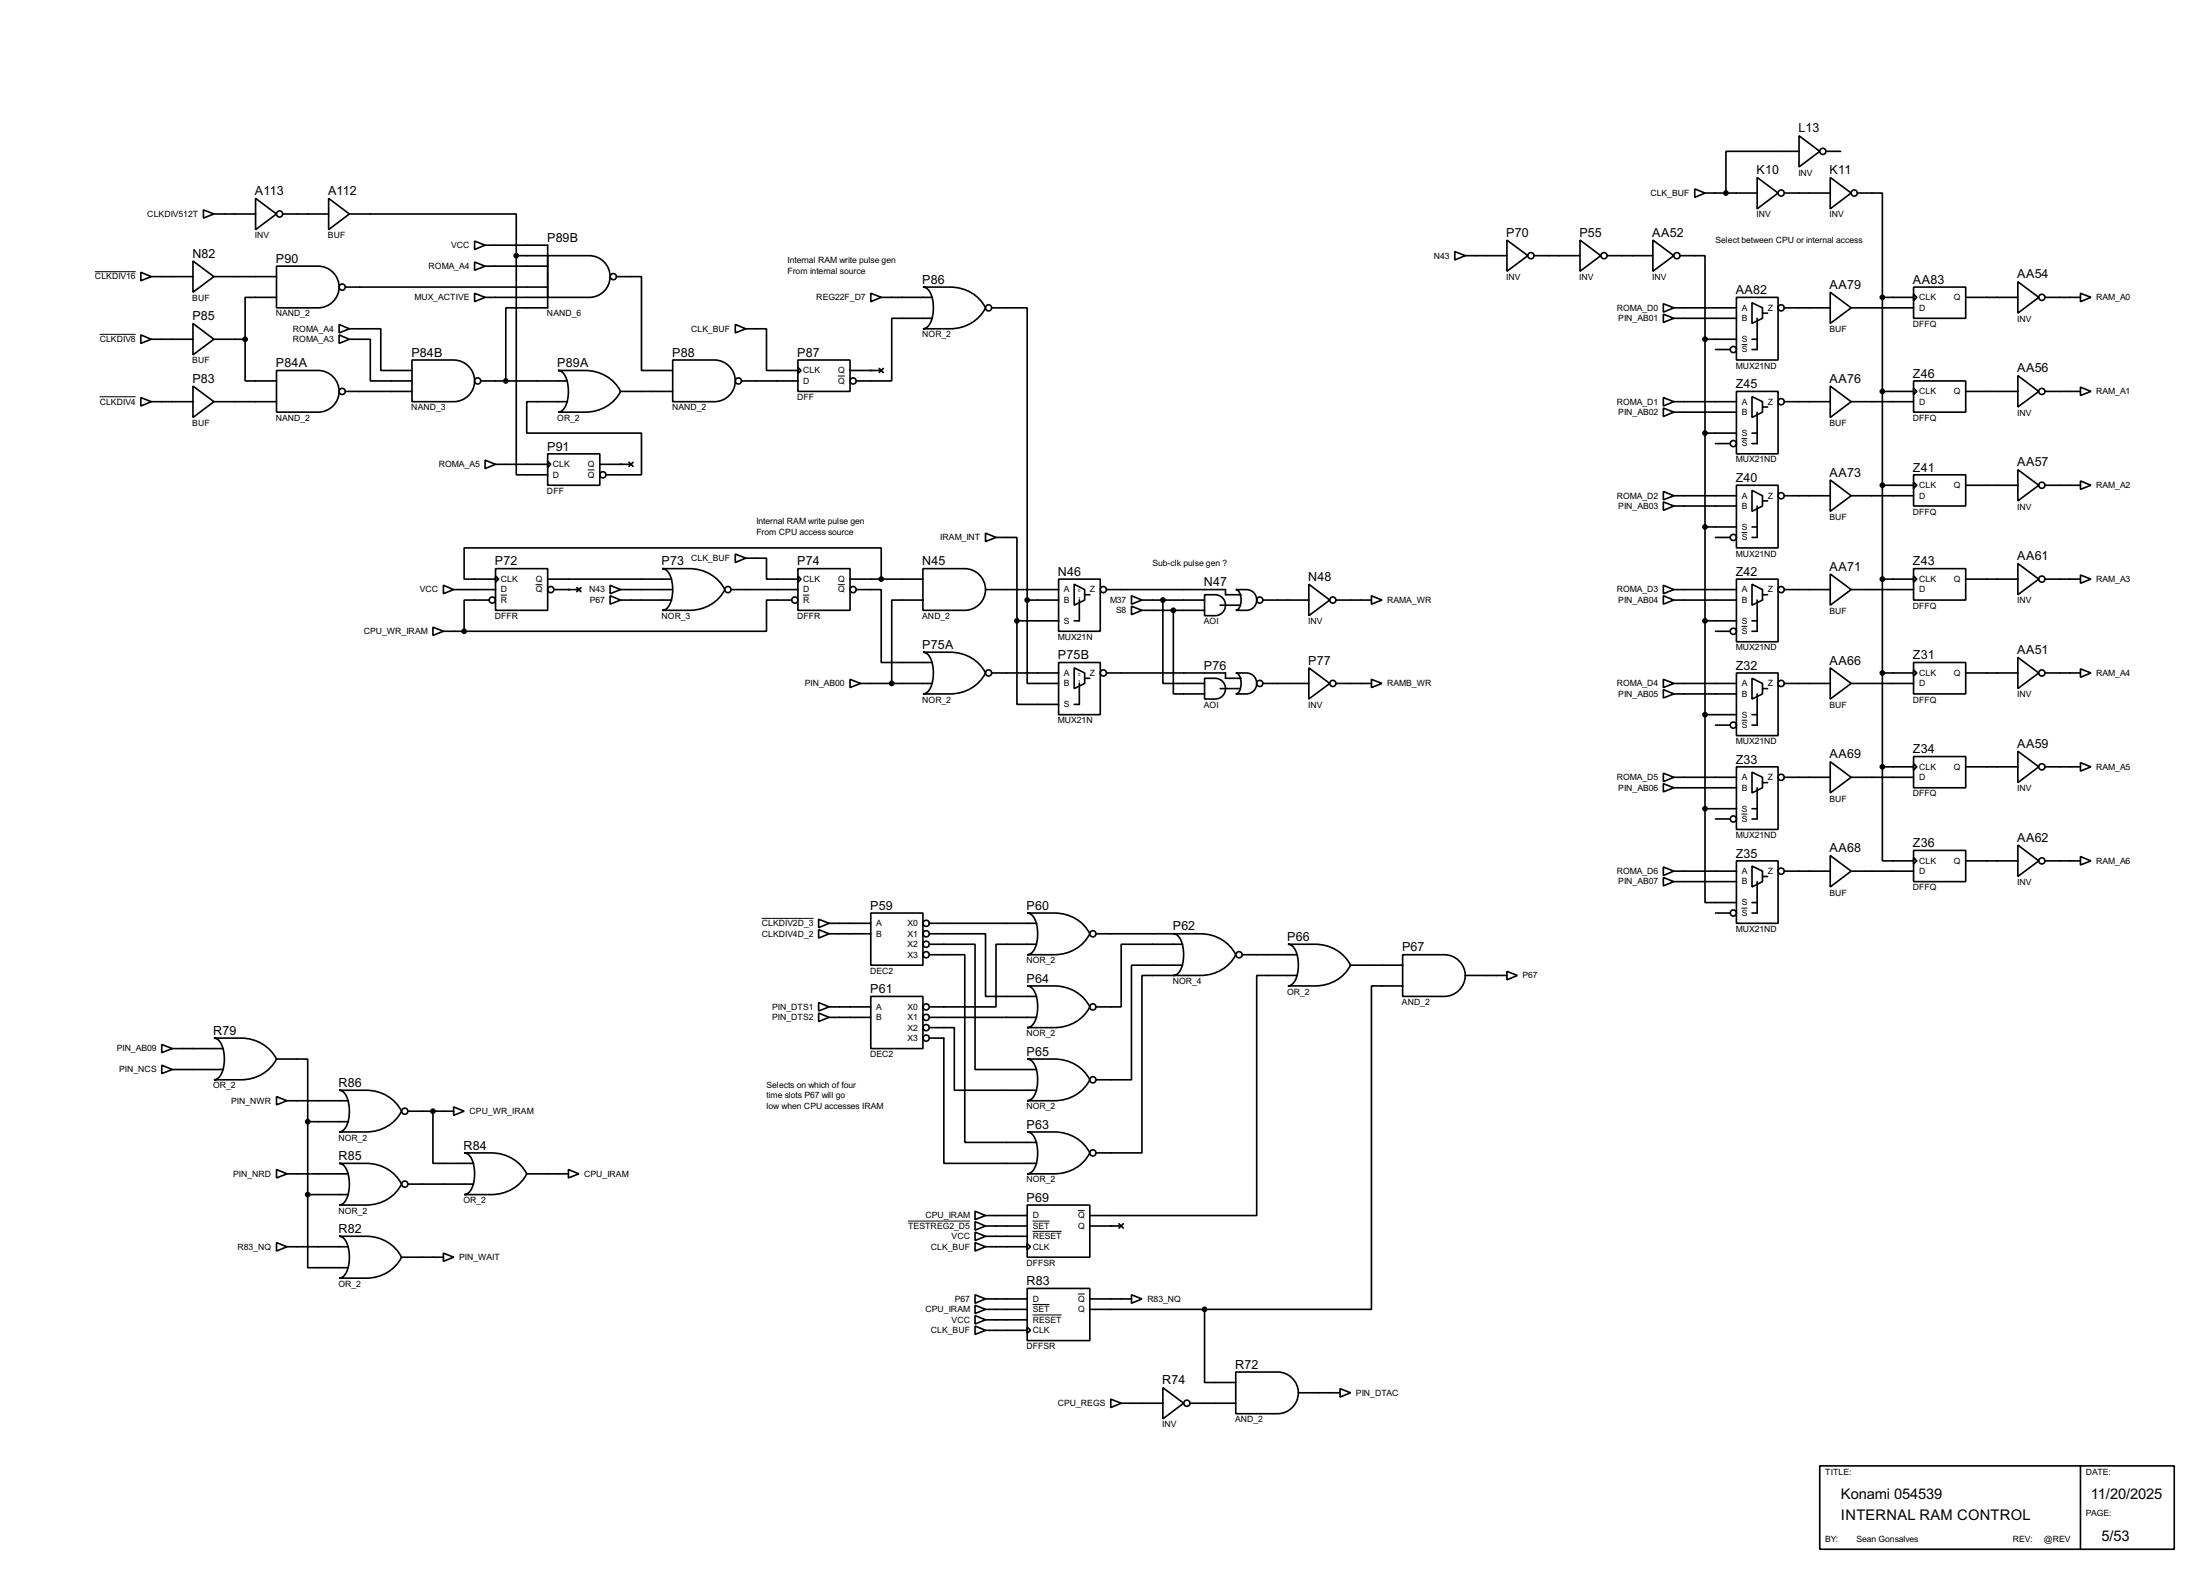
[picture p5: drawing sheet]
<svg xmlns="http://www.w3.org/2000/svg" width="536mm" height="383mm" viewBox="0 0 536 383" stroke-linecap="round" stroke-linejoin="round" font-family="sans-serif">
<g fill="none" stroke="#000" stroke-width=".4">
<path d="M438.2 33.1l5.1 3.8-5.1 3.8zM438.2 36.9h-17.8v10.1M444.8 36.9h3.6M49.6 51.1l2.5 1-2.5 1zM52.1 52.1h10.2M62.3 48.3l5.1 3.8-5.1 3.8zM68.9 52.1h11.2M80.1 48.3l5 3.8-5 3.8zM85.1 52.1h40.7v10.2M115.6 58.7l2.6 1-2.6 1.1zM118.2 59.7h15.2v15.3h-10.2v17.8M367.1 58.5l5.1 3.8-5.1 3.8z"/>
<path d="M384.9 58.5l5 3.8-5 3.8zM402.6 58.5l5.1 3.8-5.1 3.8zM412.8 46l2.5 1-2.5 1.1zM415.3 47h12.7M428 43.2l5.1 3.8-5.1 3.9zM434.6 47h11.2M445.8 43.2l5.1 3.8-5.1 3.9zM452.4 47h6.1v25.4M34.3 66.3l2.6 1.1-2.6 1zM36.9 67.4h10.1M47 63.6l5.1 3.8-5.1 3.8zM47 78.8l5.1 3.8-5.1 3.8z"/>
<path d="M52.1 67.4h15.3M67.4 64.8h10.1a5.1 5.1 0 0 1 5.1 5.1 5.1 5.1 0 0 1-5.1 5.1h-10.1zM67.4 72.4h-7.7v10.2M82.6 79l2.5 1.1-2.5 1zM84.1 69.9h49.3M115.6 71.4l2.6 1-2.6 1.1zM115.6 63.8l2.6 1-2.6 1zM118.2 72.4h15.2M118.2 64.8h15.2M125.8 62.3v53.3h7.6M125.8 62.3h7.6M133.4 62.3h10.2a5.1 5.1 0 0 1 5 5 5.1 5.1 0 0 1-5 5.1h-10.2z"/>
<path d="M150.2 67.4h6.1v22.8h7.6M179.1 79l2.6 1.1-2.6 1zM212.1 71.4l2.6 1-2.6 1.1zM214.7 72.4h12.4M224.8 69.9h6.6a9.5 9.5 0 0 1 8.7 5.1 9.5 9.5 0 0 1-8.7 5.1h-6.6a3.2 3.2 0 0 0 2.4-3.2 7.7 7.7 0 0 0-1.3-6.6zM227.1 77.5h-9.9v15.3h-8.6M241.6 75h8.6v71.1M354.4 61.3l2.5 1-2.5 1zM356.9 62.3h10.2M373.7 62.3h11.2M391.5 62.3h11.1M405.2 74l2.5 1-2.5 1z"/>
<path d="M405.2 76.5l2.5 1-2.5 1zM407.7 75h15.3M407.7 77.5h15.3M409.2 62.3h6.1v20.3M423 72.4h10.1v15.3h-10.1zM426.8 73.7l2.5 1.3v2.5l-2.5 1.3zM428 77.5v7.6h-1.2M429.3 76.3h1.3M434.6 75h11.2M445.8 71.2l5.1 3.8-5.1 3.8zM450.9 75h15.2M458.5 72.4h7.6"/>
<path d="M458.5 72.4v114.3M466.1 69.9h12.7v7.6h-12.7zM466.1 71.7l.8 .7-.8 .8zM478.8 72.4h12.7M491.5 68.6l5.1 3.8-5.1 3.9zM498.1 72.4h8.7M506.8 71.4l2.5 1-2.5 1.1zM34.3 81.6l2.6 1-2.6 1zM34.3 96.8l2.6 1-2.6 1.1zM36.9 97.8h10.1M36.9 82.6h10.1M47 94l5.1 3.8-5.1 3.9z"/>
<path d="M52.1 97.8h15.3M52.1 82.6h7.6M59.7 82.6v10.2h7.7M67.4 90.2h10.1a5.1 5.1 0 0 1 5.1 5.1 5.1 5.1 0 0 1-5.1 5.1h-10.1zM82.6 81.6l2.5 1-2.5 1zM84.1 95.3h16.3M85.1 80.1h7.7v10.1h7.6M85.1 82.6h5.1v10.2h10.2M100.4 87.7h10.1a5.1 5.1 0 0 1 5.1 5 5.1 5.1 0 0 1-5.1 5.1h-10.1zM117.1 92.8h21.1M135.9 90.2h6.6a9.5 9.5 0 0 1 8.7 5.1 9.5 9.5 0 0 1-8.7 5.1h-6.6a3.2 3.2 0 0 0 2.4-3.2 7.8 7.8 0 0 0-1.3-6.6zM138.2 97.8h-9.9v7.7h28v10.1h-8.7"/>
<path d="M151.2 95.3h12.7M163.9 87.7h10.1a5.1 5.1 0 0 1 5.1 5 5.1 5.1 0 0 1-5.1 5.1h-10.1zM180.6 92.8h13.8M181.7 80.1h5v10.1h7.7M194.4 87.7h12.7v7.6h-12.7zM194.4 89.5l.7 .7-.7 .8zM207.1 90.2h7.6M214.2 89.7l1 1M215.2 89.7l-1 1M405.2 96.8l2.5 1-2.5 1.1zM405.2 99.4l2.5 1-2.5 1zM407.7 97.8h15.3"/>
<path d="M415.3 82.6v114.3M415.3 82.6h7.7M417.9 85.1h3.5M423 95.3h10.1v15.2h-10.1zM426.8 96.6l2.5 1.2v2.6l-2.5 1.3zM426.8 82.6h1.2M429.3 99.1h1.3M434.6 97.8h11.2M445.8 94l5.1 3.8-5.1 3.9zM450.9 97.8h15.2M458.5 95.3h7.6M466.1 92.8h12.7v7.6h-12.7z"/>
<path d="M466.1 94.5l.8 .8-.8 .8zM478.8 95.3h12.7M491.5 91.5l5.1 3.8-5.1 3.8zM498.1 95.3h8.7M506.8 94.3l2.5 1-2.5 1zM118.2 112.1l2.5 1-2.5 1zM120.7 113.1h12.7M133.4 110.5h12.7v7.7h-12.7zM133.4 112.3l.8 .8-.8 .7zM146.1 113.1h7.6M153.2 112.6l1 1M154.2 112.6l-1 1"/>
<path d="M405.2 119.7l2.5 1-2.5 1zM407.7 100.4h15.3M415.3 105.5h7.7M417.9 108h3.5M423 118.2h10.1v15.2h-10.1zM426.8 119.4l2.5 1.3v2.5l-2.5 1.3zM426.8 105.5h1.2M428 100.4v7.6h-1.2M445.8 116.9l5.1 3.8-5.1 3.8zM458.5 118.2h7.6M466.1 115.6h12.7v7.6h-12.7zM466.1 117.4l.8 .8-.8 .7z"/>
<path d="M478.8 118.2h12.7M491.5 114.4l5.1 3.8-5.1 3.8zM498.1 118.2h8.7M506.8 117.1l2.5 1.1-2.5 1zM120.7 138.5h12.7v10.1h-12.7zM161.3 138.5h6.6a9.5 9.5 0 0 1 8.7 5.1 9.5 9.5 0 0 1-8.7 5h-6.6a3.1 3.1 0 0 0 2.4-3.1 7.8 7.8 0 0 0-1.3-6.6zM179.1 134.9l2.6 1-2.6 1.1zM181.7 135.9h5v5.1h7.7M194.4 138.5h12.7v10.1h-12.7zM224.8 138.5h10.2a5.1 5.1 0 0 1 5.1 5 5.1 5.1 0 0 1-5.1 5.1h-10.2zM240.1 129.8l2.5 1.1-2.5 1zM242.6 130.9h5.1v20.3"/>
<path d="M405.2 122.2l2.5 1-2.5 1.1zM407.7 120.7h15.3M407.7 123.2h15.3M415.3 128.3h7.7M417.9 130.9h3.5M426.8 128.3h1.2M428 123.2v7.7h-1.2M429.3 122h1.3M434.6 120.7h11.2M445.8 139.8l5.1 3.8-5.1 3.8zM450.9 120.7h15.2M466.1 138.5h12.7v7.6h-12.7z"/>
<path d="M491.5 137.2l5.1 3.8-5.1 3.8zM105.5 152.7l2.5 1-2.5 1zM108 142.5l2.5 1.1-2.5 1zM108 153.7h5.1M110.5 143.6h10.2M119.2 146.1h-6.1v7.6M120.7 140.3l.8 .7-.8 .8zM120.7 141h-7.6v-7.6h101.6v7.6M133.4 141h30.2M134.9 143.6h6.1M140.5 143.1l1 1M141.5 143.1l-1 1"/>
<path d="M148.6 142.5l2.6 1.1-2.6 1zM148.6 145.1l2.6 1-2.6 1zM151.2 143.6h12.4M151.2 146.1h12.4M178.1 143.6h16.3M192.8 146.1h-6.1v7.6h-73.6M194.4 140.3l.7 .7-.7 .8zM207.1 141h17.7M208.6 143.6h6.1v17.7h12.4M224.8 158.8h6.6a9.5 9.5 0 0 1 8.7 5.1 9.5 9.5 0 0 1-8.7 5.1h-6.6a3.2 3.2 0 0 0 2.4-3.2 7.7 7.7 0 0 0-1.3-6.6zM224.8 146.1h-7.6v20.3M240.1 143.6h17.8"/>
<path d="M247.7 151.2v20.3h10.2M247.7 151.2h10.2M250.2 146.1v20.3h7.7M250.2 146.1h7.7M257.9 141h10.1v12.7h-10.1zM261.7 142.3l2.5 1.3v2.5l-2.5 1.3zM262.9 146.1v5.1h-1.2M264.2 144.8h1.3M269.5 143.6h29v1.2h3.8M275.6 147.6l2.6 1-2.6 1.1zM275.6 145.1l2.6 1-2.6 1zM278.2 146.1h15.2"/>
<path d="M278.2 148.6h15.2M283.3 146.1v20.3h10.1M285.8 148.6v20.4h7.6M293.4 144.8a5.1 5.1 0 0 1 4.1 .5 2.55 2.55 0 0 1 .9 2.9 2.55 2.55 0 0 1-2.4 1.7h-2.6zM297.2 147.4h4.9M301 143.6a5.1 5.1 0 0 1 4.2 .5 2.53 2.53 0 0 1 .8 2.8 2.53 2.53 0 0 1-2.4 1.7h-2.6a2.18 2.18 0 0 0 1.3-2.5 2.21 2.21 0 0 0-1.3-2.5zM307.6 146.1h11.2M318.8 142.3l5.1 3.8-5.1 3.8zM325.4 146.1h8.7M334.1 145.1l2.5 1-2.5 1zM405.2 142.5l2.5 1.1-2.5 1zM405.2 145.1l2.5 1-2.5 1z"/>
<path d="M407.7 143.6h15.3M407.7 146.1h15.3M415.3 151.2h7.7M417.9 153.7h3.5M423 141h10.1v15.3h-10.1zM426.8 142.3l2.5 1.3v2.5l-2.5 1.3zM426.8 151.2h1.2M428 146.1v7.6h-1.2M429.3 144.8h1.3M434.6 143.6h11.2M450.9 143.6h15.2M458.5 141h7.6"/>
<path d="M466.1 140.3l.8 .7-.8 .8zM478.8 141h12.7M498.1 141h8.7M506.8 140l2.5 1-2.5 1zM207.1 165.4l2.5 1-2.5 1zM209.6 166.4h17.5M241.6 163.9h16.3M257.9 161.3h10.1v12.7h-10.1zM261.7 162.6l2.5 1.3v2.5l-2.5 1.3zM262.9 166.4v5.1h-1.2M264.2 165.2h1.3M269.5 163.9h29v1.3h3.8"/>
<path d="M293.4 165.2a5.1 5.1 0 0 1 4.1 .5 2.53 2.53 0 0 1 .9 2.8 2.53 2.53 0 0 1-2.4 1.7h-2.6zM297.2 167.7h4.9M301 163.9a5.1 5.1 0 0 1 4.2 .5 2.56 2.56 0 0 1 .8 2.8 2.56 2.56 0 0 1-2.4 1.8h-2.6a2.21 2.21 0 0 0 1.3-2.6 2.21 2.21 0 0 0-1.3-2.5zM307.6 166.4h11.2M318.8 162.6l5.1 3.8-5.1 3.8zM325.4 166.4h8.7M334.1 165.4l2.5 1-2.5 1zM405.2 165.4l2.5 1-2.5 1zM405.2 167.9l2.5 1.1-2.5 1zM407.7 166.4h15.3M407.7 169h15.3M415.3 174h7.7"/>
<path d="M417.9 176.6h3.5M423 163.9h10.1v15.2h-10.1zM426.8 165.2l2.5 1.2v2.6l-2.5 1.2zM426.8 174h1.2M428 169v7.6h-1.2M429.3 167.7h1.3M434.6 166.4h11.2M445.8 162.6l5.1 3.8-5.1 3.8zM450.9 166.4h15.2M458.5 163.9h7.6M466.1 161.3h12.7v7.7h-12.7zM466.1 163.1l.8 .8-.8 .7z"/>
<path d="M478.8 163.9h12.7M491.5 160.1l5.1 3.8-5.1 3.8zM498.1 163.9h8.7M506.8 162.9l2.5 1-2.5 1zM405.2 188.3l2.5 1-2.5 1zM405.2 190.8l2.5 1-2.5 1zM407.7 189.3h15.3M407.7 191.8h15.3M415.3 196.9v22.9h7.7M415.3 196.9h7.7M417.9 199.4h3.5M423 186.7h10.1v15.3h-10.1z"/>
<path d="M426.8 188l2.5 1.3v2.5l-2.5 1.3zM426.8 196.9h1.2M428 191.8v7.6h-1.2M429.3 190.6h1.3M434.6 189.3h11.2M445.8 185.5l5.1 3.8-5.1 3.8zM450.9 189.3h15.2M458.5 186.7v22.9h7.6M458.5 186.7h7.6M466.1 184.2h12.7v7.6h-12.7zM466.1 186l.8 .7-.8 .8zM478.8 186.7h12.7"/>
<path d="M491.5 182.9l5.1 3.8-5.1 3.9zM498.1 186.7h8.7M506.8 185.7l2.5 1-2.5 1.1zM405.2 211.1l2.5 1-2.5 1.1zM405.2 213.7l2.5 1-2.5 1zM407.7 212.1h15.3M407.7 214.7h15.3M423 209.6h10.1v15.2h-10.1zM426.8 210.9l2.5 1.2v2.6l-2.5 1.3zM426.8 219.8h1.2M428 214.7v7.6h-1.2M429.3 213.4h1.3"/>
<path d="M434.6 212.1h11.2M445.8 208.3l5.1 3.8-5.1 3.9zM450.9 212.1h15.2M466.1 207.1h12.7v7.6h-12.7zM466.1 208.8l.8 .8-.8 .8zM478.8 209.6h12.7M491.5 205.8l5.1 3.8-5.1 3.8zM498.1 209.6h8.7M506.8 208.6l2.5 1-2.5 1zM199.4 226.4l2.6 1-2.6 1zM199.4 223.8l2.6 1-2.6 1.1zM202 227.4h10.1"/>
<path d="M202 224.8h10.1M212.1 222.3h12.7v12.7h-12.7zM226.4 232.5h8.6v45.7h17.5M226.4 227.4h13.7v15.2h12.4M226.4 229.9h11.1v30.5h15M226.4 224.8h26.1M250.2 222.3h6.6a9.5 9.5 0 0 1 8.7 5.1 9.5 9.5 0 0 1-8.7 5.1h-6.6a3.2 3.2 0 0 0 2.4-3.2 7.7 7.7 0 0 0-1.3-6.6zM252.5 229.9h-9.9v15.3h-16.2M267 227.4h18.8M285.8 227.4h6.6a9.5 9.5 0 0 1 8.6 5.1 9.4 9.4 0 0 1-8.6 5h-6.6a3.1 3.1 0 0 0 2.3-3.1 7.9 7.9 0 0 0-1.3-6.6zM285.8 237.5h-7.6v43.2h-11.2M288.1 229.9h-15v15.3h-6.1"/>
<path d="M288.1 235h-12.5v27.9h-8.6M302.6 232.5h13.4M313.7 229.9h6.6a9.5 9.5 0 0 1 8.7 5.1 9.5 9.5 0 0 1-8.7 5.1h-6.6a3.2 3.2 0 0 0 2.4-3.2 7.8 7.8 0 0 0-1.3-6.6zM316 237.5h-9.9v58.5h-40.6M329 235h12.7M341.7 232.5h10.1a5.1 5.1 0 0 1 5.1 5 5.1 5.1 0 0 1-5.1 5.1h-10.1zM356.9 237.5h10.2M367.1 236.5l2.5 1-2.5 1.1zM417.9 222.3h3.5M39.4 254.3l2.6 1-2.6 1zM39.4 259.4l2.6 1-2.6 1zM42 255.3h12.4"/>
<path d="M52.1 252.8h6.6a9.6 9.6 0 0 1 8.7 5.1 9.6 9.6 0 0 1-8.7 5h-6.6a3.2 3.2 0 0 0 2.4-3.1 7.7 7.7 0 0 0-1.4-6.6zM67.4 257.9h7.6v15.2M199.4 246.7l2.6 1-2.6 1zM199.4 244.1l2.6 1.1-2.6 1zM202 247.7h10.1M202 245.2h10.1M212.1 242.6h12.7v12.7h-12.7zM226.4 252.8h3.5v30.5h22.6M226.4 250.2h6.1v15.3h20M226.4 247.7h26.1M250.2 240.1h6.6a9.5 9.5 0 0 1 8.7 5.1 9.5 9.5 0 0 1-8.7 5h-6.6a3.1 3.1 0 0 0 2.4-3.1 7.8 7.8 0 0 0-1.3-6.6zM250.2 257.9h6.6a9.5 9.5 0 0 1 8.7 5 9.5 9.5 0 0 1-8.7 5.1h-6.6a3.2 3.2 0 0 0 2.4-3.1 7.7 7.7 0 0 0-1.3-6.6z"/>
<path d="M341.7 240.1h-7.6v78.7h-40.7M42 260.4h12.4M67.4 267l2.5 1-2.5 1zM69.9 268h15M75 273.1h9.9M75 273.1v17.8M82.6 265.5h6.6a9.5 9.5 0 0 1 8.6 5.1 9.4 9.4 0 0 1-8.6 5h-6.6a3.1 3.1 0 0 0 2.3-3.1 7.9 7.9 0 0 0-1.3-6.6zM99.4 270.6h11.1M105.5 270.6v12.7h9.9M110.5 269.5l2.6 1.1-2.6 1zM250.2 275.6h6.6a9.5 9.5 0 0 1 8.7 5.1 9.5 9.5 0 0 1-8.7 5.1h-6.6a3.2 3.2 0 0 0 2.4-3.1 7.8 7.8 0 0 0-1.3-6.7zM67.4 284.8l2.5 1-2.5 1z"/>
<path d="M69.9 285.8h15M75 290.9v17.8h9.9M75 290.9h9.9M82.6 283.3h6.6a9.4 9.4 0 0 1 8.6 5 9.5 9.5 0 0 1-8.6 5.1h-6.6a3.2 3.2 0 0 0 2.3-3.1 7.8 7.8 0 0 0-1.3-6.6zM99.4 288.3h16M113.1 280.7h6.6a9.6 9.6 0 0 1 8.6 5.1 9.5 9.5 0 0 1-8.6 5.1h-6.6a3.2 3.2 0 0 0 2.3-3.2 7.8 7.8 0 0 0-1.3-6.6zM128.3 285.8h10.2M138.5 284.8l2.5 1-2.5 1zM237.5 297.5l2.6 1-2.6 1zM237.5 294.9l2.6 1.1-2.6 1zM240.1 298.5h10.1M240.1 296h10.1"/>
<path d="M250.2 293.4h15.3v12.7h-15.3zM265.5 298.5h7.6M272.6 298l1 1M273.6 298l-1 1M67.4 302.6l2.5 1-2.5 1zM69.9 303.6h15M82.6 301h6.6a9.5 9.5 0 0 1 8.6 5.1 9.5 9.5 0 0 1-8.6 5.1h-6.6a3.2 3.2 0 0 0 2.3-3.1 7.9 7.9 0 0 0-1.3-6.7zM97.8 306.1h10.2M108 305.1l2.5 1-2.5 1zM237.5 302.6l2.6 1-2.6 1zM237.5 300l2.6 1-2.6 1.1zM237.5 315.3l2.6 1-2.6 1z"/>
<path d="M237.5 317.8l2.6 1-2.6 1zM240.1 303.6h10.1M240.1 301h10.1M240.1 316.3h10.1M240.1 318.8h10.1M250.2 302.8l.8 .8-.8 .7zM250.2 313.7h15.3v12.7h-15.3zM265.5 316.3h10.1M265.5 318.8h27.9M275.6 315.3l2.6 1-2.6 1zM293.4 318.8v17.8h7.6M237.5 322.9l2.6 1-2.6 1z"/>
<path d="M237.5 320.3l2.6 1.1-2.6 1zM240.1 323.9h10.1M240.1 321.4h10.1M250.2 323.1l.8 .8-.8 .8zM283.3 337.9l5 3.8-5 3.8zM301 334.1h10.2a5.1 5.1 0 0 1 5.1 5 5.1 5.1 0 0 1-5.1 5.1h-10.2zM316.3 339.1h10.1M326.4 338.1l2.6 1-2.6 1.1zM270.6 340.7l2.5 1-2.5 1zM273.1 341.7h10.2M289.9 341.7h11.1M443.3 356.9h86.3v20.3h-86.3z"/>
<path d="M506.8 356.9v20.3"/>
<circle cx="444" cy="36.9" r=".75"/>
<circle cx="68.1" cy="52.1" r=".75"/>
<circle cx="433.8" cy="47" r=".75"/>
<circle cx="451.6" cy="47" r=".75"/>
<circle cx="83.3" cy="69.9" r=".75"/>
<circle cx="149.4" cy="67.4" r=".75"/>
<circle cx="240.8" cy="75" r=".75"/>
<circle cx="372.9" cy="62.3" r=".75"/>
<circle cx="390.7" cy="62.3" r=".75"/>
<circle cx="408.4" cy="62.3" r=".75"/>
<circle cx="433.8" cy="75" r=".75"/>
<circle cx="497.3" cy="72.4" r=".75"/>
<circle cx="83.3" cy="95.3" r=".75"/>
<circle cx="116.3" cy="92.8" r=".75"/>
<circle cx="179.8" cy="92.8" r=".75"/>
<circle cx="207.8" cy="92.8" r=".75"/>
<circle cx="422.2" cy="85.1" r=".75"/>
<circle cx="433.8" cy="97.8" r=".75"/>
<circle cx="497.3" cy="95.3" r=".75"/>
<circle cx="146.8" cy="115.6" r=".75"/>
<circle cx="422.2" cy="108" r=".75"/>
<circle cx="497.3" cy="118.2" r=".75"/>
<circle cx="422.2" cy="130.9" r=".75"/>
<circle cx="433.8" cy="120.7" r=".75"/>
<circle cx="119.9" cy="146.1" r=".75"/>
<circle cx="134.1" cy="143.6" r=".75"/>
<circle cx="177.3" cy="143.6" r=".75"/>
<circle cx="193.6" cy="146.1" r=".75"/>
<circle cx="207.8" cy="143.6" r=".75"/>
<circle cx="268.7" cy="143.6" r=".75"/>
<circle cx="306.8" cy="146.1" r=".75"/>
<circle cx="324.6" cy="146.1" r=".75"/>
<circle cx="422.2" cy="153.7" r=".75"/>
<circle cx="433.8" cy="143.6" r=".75"/>
<circle cx="497.3" cy="141" r=".75"/>
<circle cx="240.8" cy="163.9" r=".75"/>
<circle cx="268.7" cy="163.9" r=".75"/>
<circle cx="306.8" cy="166.4" r=".75"/>
<circle cx="324.6" cy="166.4" r=".75"/>
<circle cx="422.2" cy="176.6" r=".75"/>
<circle cx="433.8" cy="166.4" r=".75"/>
<circle cx="497.3" cy="163.9" r=".75"/>
<circle cx="422.2" cy="199.4" r=".75"/>
<circle cx="433.8" cy="189.3" r=".75"/>
<circle cx="497.3" cy="186.7" r=".75"/>
<circle cx="433.8" cy="212.1" r=".75"/>
<circle cx="497.3" cy="209.6" r=".75"/>
<circle cx="225.6" cy="224.8" r=".75"/>
<circle cx="225.6" cy="227.4" r=".75"/>
<circle cx="225.6" cy="229.9" r=".75"/>
<circle cx="225.6" cy="232.5" r=".75"/>
<circle cx="266.2" cy="227.4" r=".75"/>
<circle cx="301.8" cy="232.5" r=".75"/>
<circle cx="422.2" cy="222.3" r=".75"/>
<circle cx="225.6" cy="245.2" r=".75"/>
<circle cx="225.6" cy="247.7" r=".75"/>
<circle cx="225.6" cy="250.2" r=".75"/>
<circle cx="225.6" cy="252.8" r=".75"/>
<circle cx="266.2" cy="245.2" r=".75"/>
<circle cx="98.6" cy="270.6" r=".75"/>
<circle cx="266.2" cy="262.9" r=".75"/>
<circle cx="98.6" cy="288.3" r=".75"/>
<circle cx="266.2" cy="280.7" r=".75"/>
<circle cx="289.1" cy="341.7" r=".75"/>
</g>
<g fill="#000">
<circle cx="212.1" cy="90.2" r=".2"/>
<circle cx="151.2" cy="113.1" r=".2"/>
<circle cx="138.5" cy="143.6" r=".2"/>
<circle cx="270.6" cy="298.5" r=".2"/>
</g>
<g fill="none" stroke="#000" stroke-width=".24">
<path d="M23.1 66.2h10M24.3 81.4h8.8M24.3 96.6h8.8M204.1 91.6h1.7M424.2 83.9h1.4M143.2 114.4h1.6M424.2 106.8h1.4M424.2 129.7h1.4M122 144.9h1.5M130.5 142.4h1.6M195.6 144.9h1.6M204.1 142.4h1.7"/>
<path d="M424.2 152.5h1.4M424.2 175.4h1.4M424.2 198.2h1.4M185.5 223.6h12.7M424.2 221.1h1.4M221.2 297.3h15.1M251.5 297.3h4.2M251.5 299.8h7.1M262.6 294.8h1.6M251.5 317.6h4.2M262.6 315.1h1.6M251.5 320.2h7.1"/>
</g>
<g fill="#000" stroke="#000" stroke-width=".4">
<circle cx="420.4" cy="47" r=".5"/>
<circle cx="125.7" cy="62.3" r=".5"/>
<circle cx="458.5" cy="72.4" r=".5"/>
<circle cx="59.7" cy="82.6" r=".5"/>
<circle cx="123.2" cy="92.8" r=".5"/>
<circle cx="415.3" cy="82.6" r=".5"/>
<circle cx="458.5" cy="95.3" r=".5"/>
<circle cx="415.3" cy="105.5" r=".5"/>
<circle cx="458.5" cy="118.2" r=".5"/>
<circle cx="415.3" cy="128.3" r=".5"/>
<circle cx="113" cy="153.7" r=".5"/>
<circle cx="214.6" cy="141" r=".5"/>
<circle cx="247.7" cy="151.2" r=".5"/>
<circle cx="250.2" cy="146.1" r=".5"/>
<circle cx="283.2" cy="146.1" r=".5"/>
<circle cx="285.8" cy="148.6" r=".5"/>
<circle cx="415.3" cy="151.2" r=".5"/>
<circle cx="458.5" cy="141" r=".5"/>
<circle cx="217.2" cy="166.4" r=".5"/>
<circle cx="415.3" cy="174" r=".5"/>
<circle cx="458.5" cy="163.9" r=".5"/>
<circle cx="415.3" cy="196.9" r=".5"/>
<circle cx="458.5" cy="186.7" r=".5"/>
<circle cx="74.9" cy="273.1" r=".5"/>
<circle cx="105.4" cy="270.6" r=".5"/>
<circle cx="74.9" cy="290.9" r=".5"/>
<circle cx="293.4" cy="318.8" r=".5"/>
</g>
<g font-size="4">
<text x="448.4" y="365.1">Konami 054539</text>
<text x="509.3" y="365.1">11/20/2025</text>
<text x="448.4" y="370.1">INTERNAL RAM CONTROL</text>
<text x="511.9" y="375.2">5/53</text>
</g>
<g font-size="3.4">
<text x="438.1" y="32.3">L13</text>
<text x="62.1" y="47.5">A113</text>
<text x="79.9" y="47.5">A112</text>
<text x="427.9" y="42.4">K10</text>
<text x="445.7" y="42.4">K11</text>
<text x="133.3" y="58.9">P89B</text>
<text x="366.9" y="57.7">P70</text>
<text x="384.7" y="57.7">P55</text>
<text x="402.5" y="57.7">AA52</text>
<text x="46.9" y="62.8">N82</text>
<text x="67.2" y="64">P90</text>
<text x="224.7" y="69.1">P86</text>
<text x="422.8" y="71.6">AA82</text>
<text x="445.7" y="70.4">AA79</text>
<text x="466" y="69.1">AA83</text>
<text x="491.4" y="67.8">AA54</text>
<text x="46.9" y="78">P85</text>
<text x="67.2" y="89.4">P84A</text>
<text x="100.2" y="86.8">P84B</text>
<text x="135.8" y="89.4">P89A</text>
<text x="163.7" y="86.8">P88</text>
<text x="194.2" y="86.8">P87</text>
<text x="46.9" y="93.2">P83</text>
<text x="422.8" y="94.5">Z45</text>
<text x="445.7" y="93.2">AA76</text>
<text x="466" y="92">Z46</text>
<text x="491.4" y="90.7">AA56</text>
<text x="133.3" y="109.7">P91</text>
<text x="491.4" y="113.6">AA57</text>
<text x="422.8" y="117.4">Z40</text>
<text x="445.7" y="116.1">AA73</text>
<text x="466" y="114.8">Z41</text>
<text x="120.6" y="137.6">P72</text>
<text x="161.2" y="137.6">P73</text>
<text x="194.2" y="137.6">P74</text>
<text x="224.7" y="137.6">N45</text>
<text x="466" y="137.6">Z43</text>
<text x="491.4" y="136.4">AA61</text>
<text x="257.7" y="140.2">N46</text>
<text x="293.3" y="142.8">N47</text>
<text x="318.7" y="141.5">N48</text>
<text x="422.8" y="140.2">Z42</text>
<text x="445.7" y="139">AA71</text>
<text x="224.7" y="158">P75A</text>
<text x="257.7" y="160.5">P75B</text>
<text x="318.7" y="161.8">P77</text>
<text x="445.7" y="161.8">AA66</text>
<text x="466" y="160.5">Z31</text>
<text x="491.4" y="159.3">AA51</text>
<text x="293.3" y="163">P76</text>
<text x="422.8" y="163">Z32</text>
<text x="422.8" y="185.9">Z33</text>
<text x="445.7" y="184.7">AA69</text>
<text x="466" y="183.4">Z34</text>
<text x="491.4" y="182.1">AA59</text>
<text x="422.8" y="208.8">Z35</text>
<text x="445.7" y="207.5">AA68</text>
<text x="466" y="206.3">Z36</text>
<text x="491.4" y="205">AA62</text>
<text x="212" y="221.5">P59</text>
<text x="250.1" y="221.5">P60</text>
<text x="285.7" y="226.6">P62</text>
<text x="313.6" y="229.1">P66</text>
<text x="341.5" y="231.7">P67</text>
<text x="250.1" y="239.3">P64</text>
<text x="212" y="241.8">P61</text>
<text x="52" y="252">R79</text>
<text x="250.1" y="257.1">P65</text>
<text x="82.5" y="264.7">R86</text>
<text x="250.1" y="274.8">P63</text>
<text x="112.9" y="279.9">R84</text>
<text x="82.5" y="282.5">R85</text>
<text x="250.1" y="292.6">P69</text>
<text x="82.5" y="300.2">R82</text>
<text x="250.1" y="312.9">R83</text>
<text x="300.9" y="333.3">R72</text>
<text x="283.1" y="337.1">R74</text>
</g>
<g font-size="2.4">
<text x="402" y="47.7">CLK_BUF</text>
<text x="438" y="42.7">INV</text>
<text x="35.9" y="52.8">CLKDIV512T</text>
<text x="427.8" y="52.9">INV</text>
<text x="445.6" y="52.9">INV</text>
<text x="62.1" y="58">INV</text>
<text x="79.9" y="58">BUF</text>
<text x="417.9" y="59.1">Select between CPU or internal access</text>
<text x="104.4" y="65.5">ROMA_A4</text>
<text x="109.9" y="60.4">VCC</text>
<text x="191.8" y="64.2">Internal RAM write pulse gen</text>
<text x="349.3" y="62.9">N43</text>
<text x="23.1" y="68.1">CLKDIV16</text>
<text x="191.8" y="66.7">From internal source</text>
<text x="366.9" y="68.1">INV</text>
<text x="384.7" y="68.1">INV</text>
<text x="402.4" y="68.1">INV</text>
<text x="46.8" y="73.3">BUF</text>
<text x="67.2" y="77">NAND_2</text>
<text x="100.9" y="73.1">MUX_ACTIVE</text>
<text x="133.2" y="77">NAND_6</text>
<text x="198.8" y="73.1">REG22F_D7</text>
<text x="393.8" y="75.6">ROMA_D0</text>
<text x="424.2" y="75.6">A</text>
<text x="430.6" y="75.6">Z</text>
<text x="467.4" y="75.6">D</text>
<text x="467.4" y="73.1">CLK</text>
<text x="475.9" y="73.1">Q</text>
<text x="510.6" y="73.1">RAM_A0</text>
<text x="24.3" y="83.3">CLKDIV8</text>
<text x="71.3" y="80.8">ROMA_A4</text>
<text x="71.3" y="83.3">ROMA_A3</text>
<text x="168.3" y="80.8">CLK_BUF</text>
<text x="224.6" y="82.2">NOR_2</text>
<text x="394.2" y="78.2">PIN_AB01</text>
<text x="424.2" y="83.3">S</text>
<text x="424.2" y="78.2">B</text>
<text x="445.6" y="80.8">BUF</text>
<text x="465.9" y="79.6">DFFQ</text>
<text x="491.3" y="78.3">INV</text>
<text x="46.8" y="88.5">BUF</text>
<text x="422.8" y="89.7">MUX21ND</text>
<text x="424.2" y="85.8">S</text>
<text x="195.6" y="93.5">D</text>
<text x="195.6" y="90.9">CLK</text>
<text x="204.1" y="90.9">Q</text>
<text x="204.1" y="93.5">Q</text>
<text x="467.4" y="96">CLK</text>
<text x="475.9" y="96">Q</text>
<text x="510.6" y="96">RAM_A1</text>
<text x="24.3" y="98.5">CLKDIV4</text>
<text x="100.2" y="99.9">NAND_3</text>
<text x="163.7" y="99.9">NAND_2</text>
<text x="194.2" y="97.4">DFF</text>
<text x="393.8" y="98.5">ROMA_D1</text>
<text x="394.2" y="101">PIN_AB02</text>
<text x="424.2" y="98.5">A</text>
<text x="424.2" y="101">B</text>
<text x="430.6" y="98.5">Z</text>
<text x="467.4" y="98.5">D</text>
<text x="491.3" y="101.2">INV</text>
<text x="46.8" y="103.7">BUF</text>
<text x="67.2" y="102.4">NAND_2</text>
<text x="135.7" y="102.4">OR_2</text>
<text x="424.2" y="106.2">S</text>
<text x="445.6" y="103.7">BUF</text>
<text x="465.9" y="102.4">DFFQ</text>
<text x="106.9" y="113.7">ROMA_A5</text>
<text x="134.7" y="113.7">CLK</text>
<text x="143.2" y="113.7">Q</text>
<text x="422.8" y="112.6">MUX21ND</text>
<text x="424.2" y="108.7">S</text>
<text x="134.7" y="116.3">D</text>
<text x="143.2" y="116.3">Q</text>
<text x="467.4" y="118.9">CLK</text>
<text x="475.9" y="118.9">Q</text>
<text x="510.6" y="118.9">RAM_A2</text>
<text x="133.2" y="120.3">DFF</text>
<text x="393.8" y="121.4">ROMA_D2</text>
<text x="394.2" y="123.9">PIN_AB03</text>
<text x="424.2" y="121.4">A</text>
<text x="424.2" y="123.9">B</text>
<text x="430.6" y="121.4">Z</text>
<text x="465.9" y="125.3">DFFQ</text>
<text x="467.4" y="121.4">D</text>
<text x="491.3" y="124.1">INV</text>
<text x="184.2" y="127.7">Internal RAM write pulse gen</text>
<text x="184.2" y="130.2">From CPU access source</text>
<text x="229" y="131.6">IRAM_INT</text>
<text x="424.2" y="129">S</text>
<text x="424.2" y="131.6">S</text>
<text x="445.6" y="126.6">BUF</text>
<text x="168.3" y="136.6">CLK_BUF</text>
<text x="280.7" y="137.8">Sub-clk pulse gen ?</text>
<text x="422.8" y="135.5">MUX21ND</text>
<text x="122" y="141.7">CLK</text>
<text x="130.5" y="141.7">Q</text>
<text x="195.6" y="141.7">CLK</text>
<text x="204.1" y="141.7">Q</text>
<text x="467.4" y="141.7">CLK</text>
<text x="475.9" y="141.7">Q</text>
<text x="510.6" y="141.7">RAM_A3</text>
<text x="102.2" y="144.3">VCC</text>
<text x="122" y="144.3">D</text>
<text x="122" y="146.8">R</text>
<text x="130.5" y="144.3">Q</text>
<text x="143.5" y="144.3">N43</text>
<text x="143.7" y="146.8">P67</text>
<text x="195.6" y="144.3">D</text>
<text x="195.6" y="146.8">R</text>
<text x="204.1" y="144.3">Q</text>
<text x="259.1" y="144.3">A</text>
<text x="259.1" y="146.8">B</text>
<text x="265.5" y="144.3">Z</text>
<text x="270.4" y="146.8">M37</text>
<text x="271.8" y="149.3">S8</text>
<text x="337.9" y="146.8">RAMA_WR</text>
<text x="393.8" y="144.3">ROMA_D3</text>
<text x="394.2" y="146.8">PIN_AB04</text>
<text x="424.2" y="144.3">A</text>
<text x="424.2" y="146.8">B</text>
<text x="430.6" y="144.3">Z</text>
<text x="445.6" y="149.5">BUF</text>
<text x="465.9" y="148.2">DFFQ</text>
<text x="467.4" y="144.3">D</text>
<text x="491.3" y="146.9">INV</text>
<text x="88.6" y="154.4">CPU_WR_IRAM</text>
<text x="120.5" y="150.7">DFFR</text>
<text x="161.1" y="150.7">NOR_3</text>
<text x="194.2" y="150.7">DFFR</text>
<text x="224.6" y="150.7">AND_2</text>
<text x="257.7" y="155.8">MUX21N</text>
<text x="259.1" y="151.9">S</text>
<text x="293.2" y="152">AOI</text>
<text x="318.6" y="152">INV</text>
<text x="424.2" y="151.9">S</text>
<text x="424.2" y="154.4">S</text>
<text x="422.8" y="158.4">MUX21ND</text>
<text x="196" y="167.1">PIN_AB00</text>
<text x="259.1" y="164.6">A</text>
<text x="259.1" y="167.1">B</text>
<text x="265.5" y="164.6">Z</text>
<text x="337.9" y="167.1">RAMB_WR</text>
<text x="393.8" y="167.1">ROMA_D4</text>
<text x="424.2" y="167.1">A</text>
<text x="430.6" y="167.1">Z</text>
<text x="467.4" y="167.1">D</text>
<text x="467.4" y="164.6">CLK</text>
<text x="475.9" y="164.6">Q</text>
<text x="510.6" y="164.6">RAM_A4</text>
<text x="224.6" y="171.1">NOR_2</text>
<text x="259.1" y="172.2">S</text>
<text x="293.2" y="172.3">AOI</text>
<text x="318.6" y="172.3">INV</text>
<text x="394.2" y="169.7">PIN_AB05</text>
<text x="424.2" y="169.7">B</text>
<text x="445.6" y="172.3">BUF</text>
<text x="465.9" y="171.1">DFFQ</text>
<text x="491.3" y="169.8">INV</text>
<text x="257.7" y="176.1">MUX21N</text>
<text x="424.2" y="174.7">S</text>
<text x="424.2" y="177.3">S</text>
<text x="422.8" y="181.2">MUX21ND</text>
<text x="393.8" y="190">ROMA_D5</text>
<text x="424.2" y="190">A</text>
<text x="430.6" y="190">Z</text>
<text x="467.4" y="190">D</text>
<text x="467.4" y="187.4">CLK</text>
<text x="475.9" y="187.4">Q</text>
<text x="510.6" y="187.4">RAM_A5</text>
<text x="394.2" y="192.5">PIN_AB06</text>
<text x="424.2" y="197.6">S</text>
<text x="424.2" y="192.5">B</text>
<text x="445.6" y="195.2">BUF</text>
<text x="465.9" y="193.9">DFFQ</text>
<text x="491.3" y="192.7">INV</text>
<text x="424.2" y="200.1">S</text>
<text x="422.8" y="204.1">MUX21ND</text>
<text x="393.8" y="212.8">ROMA_D6</text>
<text x="394.2" y="215.4">PIN_AB07</text>
<text x="424.2" y="212.8">A</text>
<text x="424.2" y="215.4">B</text>
<text x="430.6" y="212.8">Z</text>
<text x="467.4" y="212.8">D</text>
<text x="467.4" y="210.3">CLK</text>
<text x="475.9" y="210.3">Q</text>
<text x="491.3" y="215.5">INV</text>
<text x="510.6" y="210.3">RAM_A6</text>
<text x="424.2" y="220.5">S</text>
<text x="445.6" y="218.1">BUF</text>
<text x="465.9" y="216.8">DFFQ</text>
<text x="185.5" y="225.5">CLKDIV2D_3</text>
<text x="213.4" y="225.5">A</text>
<text x="221" y="225.5">X0</text>
<text x="422.8" y="226.9">MUX21ND</text>
<text x="424.2" y="223">S</text>
<text x="185.5" y="228.1">CLKDIV4D_2</text>
<text x="213.4" y="228.1">B</text>
<text x="221" y="228.1">X1</text>
<text x="221" y="230.6">X2</text>
<text x="221" y="233.2">X3</text>
<text x="211.9" y="237.1">DEC2</text>
<text x="250" y="234.6">NOR_2</text>
<text x="285.6" y="239.6">NOR_4</text>
<text x="370.9" y="238.2">P67</text>
<text x="188.1" y="245.9">PIN_DTS1</text>
<text x="213.4" y="245.9">A</text>
<text x="221" y="245.9">X0</text>
<text x="313.5" y="242.2">OR_2</text>
<text x="341.5" y="244.7">AND_2</text>
<text x="188.1" y="248.4">PIN_DTS2</text>
<text x="213.4" y="248.4">B</text>
<text x="221" y="248.4">X1</text>
<text x="221" y="250.9">X2</text>
<text x="28.4" y="256">PIN_AB09</text>
<text x="211.9" y="257.4">DEC2</text>
<text x="221" y="253.5">X3</text>
<text x="250" y="252.3">NOR_2</text>
<text x="29" y="261.1">PIN_NCS</text>
<text x="51.9" y="265">OR_2</text>
<text x="56.3" y="268.7">PIN_NWR</text>
<text x="186.7" y="267.4">time slots P67 will go</text>
<text x="186.7" y="269.9">low when CPU accesses IRAM</text>
<text x="186.7" y="264.8">Selects on which of four</text>
<text x="114.4" y="271.3">CPU_WR_IRAM</text>
<text x="250" y="270.1">NOR_2</text>
<text x="82.4" y="277.7">NOR_2</text>
<text x="56.8" y="286.5">PIN_NRD</text>
<text x="142.3" y="286.5">CPU_IRAM</text>
<text x="250" y="287.9">NOR_2</text>
<text x="112.9" y="293">OR_2</text>
<text x="82.4" y="295.5">NOR_2</text>
<text x="221.2" y="299.2">TESTREG2_D5</text>
<text x="225.4" y="296.7">CPU_IRAM</text>
<text x="251.5" y="299.2">SET</text>
<text x="251.5" y="296.7">D</text>
<text x="262.6" y="296.7">Q</text>
<text x="262.6" y="299.2">Q</text>
<text x="57.9" y="304.3">R83_NQ</text>
<text x="226.7" y="304.3">CLK_BUF</text>
<text x="231.8" y="301.7">VCC</text>
<text x="251.5" y="304.3">CLK</text>
<text x="251.5" y="301.7">RESET</text>
<text x="111.8" y="306.8">PIN_WAIT</text>
<text x="250" y="308.2">DFFSR</text>
<text x="82.4" y="313.3">OR_2</text>
<text x="232.6" y="317">P67</text>
<text x="251.5" y="317">D</text>
<text x="262.6" y="317">Q</text>
<text x="279.5" y="317">R83_NQ</text>
<text x="225.4" y="319.5">CPU_IRAM</text>
<text x="231.8" y="322.1">VCC</text>
<text x="251.5" y="319.5">SET</text>
<text x="251.5" y="322.1">RESET</text>
<text x="262.6" y="319.5">Q</text>
<text x="226.7" y="324.6">CLK_BUF</text>
<text x="250" y="328.5">DFFSR</text>
<text x="251.5" y="324.6">CLK</text>
<text x="330.3" y="339.8">PIN_DTAC</text>
<text x="257.6" y="342.4">CPU_REGS</text>
<text x="283.1" y="347.6">INV</text>
<text x="300.8" y="346.3">AND_2</text>
<text x="444.6" y="359.1">TITLE:</text>
<text x="508.1" y="359.1">DATE:</text>
<text x="508.1" y="369.2">PAGE:</text>
<text x="444.6" y="375.6">BY:</text>
<text x="452.2" y="375.6">Sean Gonsalves</text>
<text x="490.3" y="375.6">REV:</text>
<text x="497.9" y="375.6">@REV</text>
</g>
<g font-size="1.2">
<text x="262.7" y="144.3">0</text>
<text x="262.7" y="146">1</text>
<text x="262.7" y="164.6">0</text>
<text x="262.7" y="166.4">1</text>
</g>
</svg>
